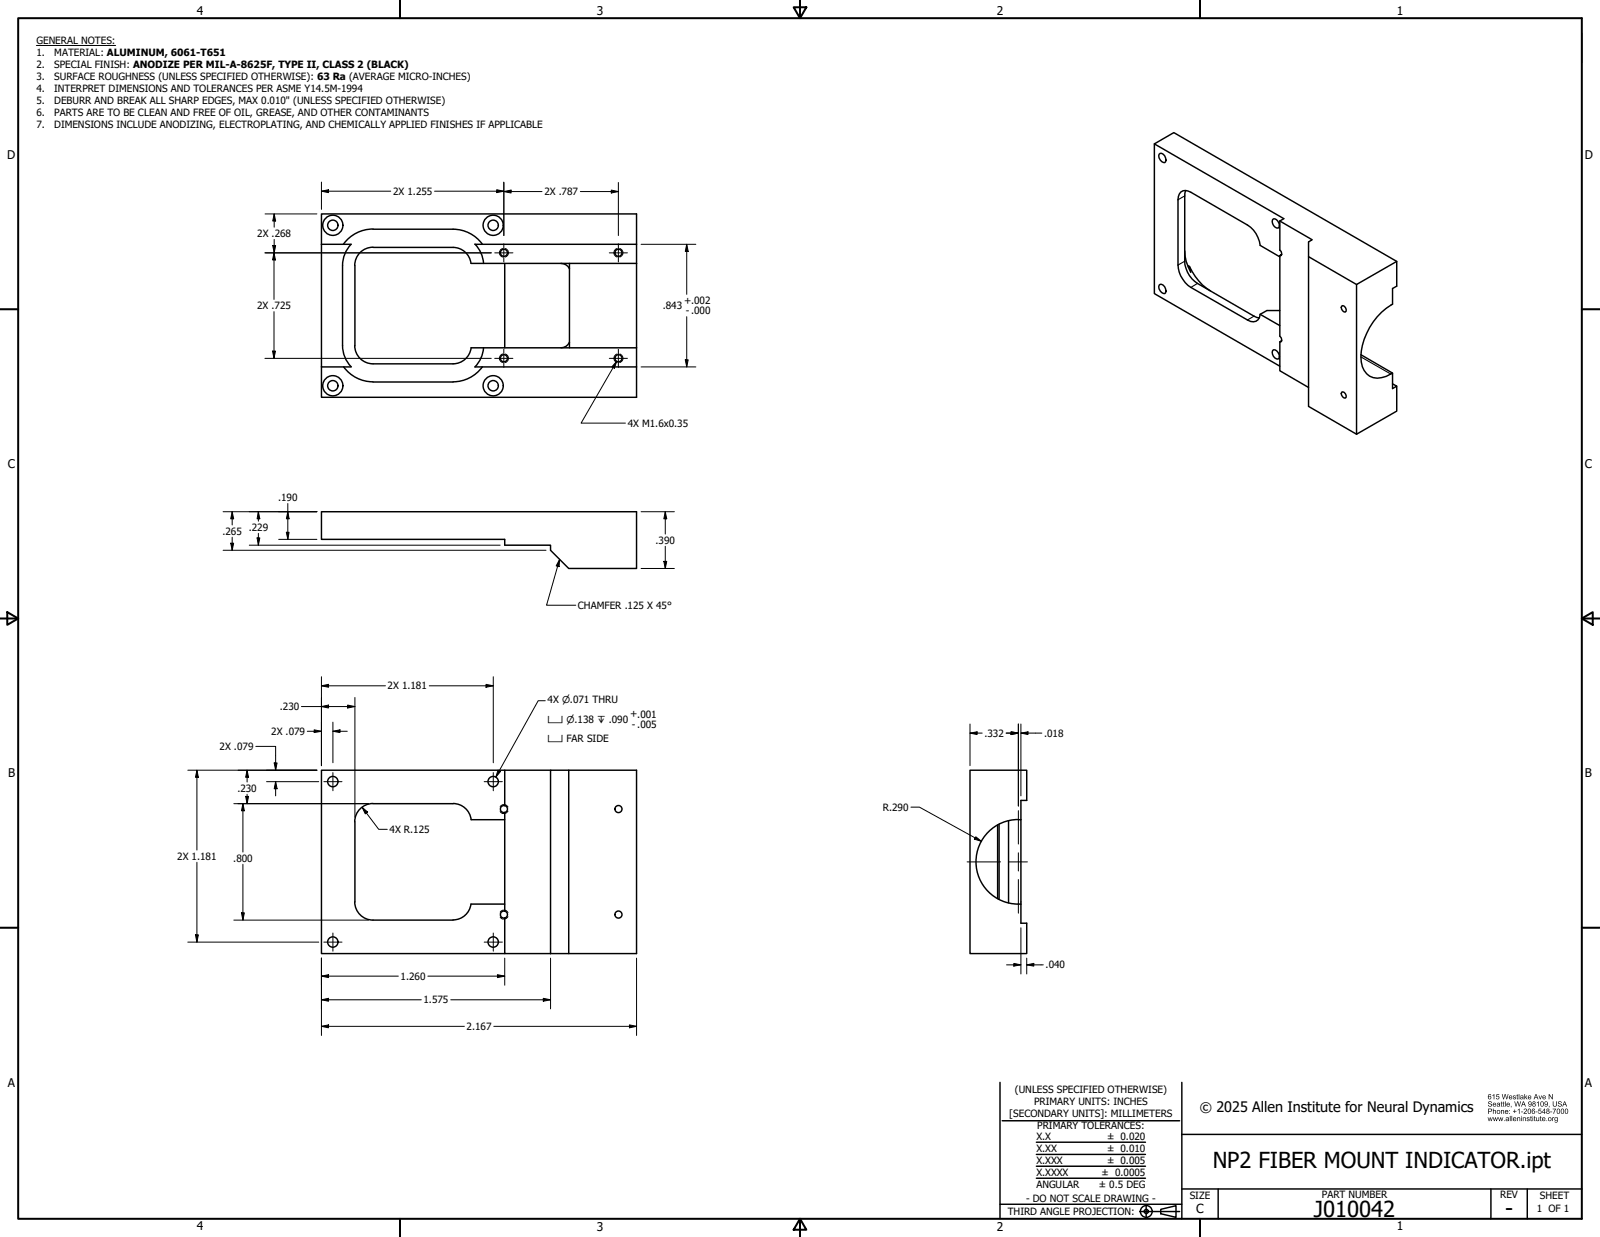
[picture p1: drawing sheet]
<svg xmlns="http://www.w3.org/2000/svg" width="559mm" height="432mm" viewBox="0 0 559 432" stroke-linecap="round" stroke-linejoin="round" font-family="sans-serif">
<!-- layer: Hidden Narrow (ANSI) -->
<path d="M175.5 86.7a1.55 1.55 0 0 0-1.1 1.5 1.55 1.55 0 0 0 1.1 1.5M176.5 86.7a1.55 1.55 0 0 1 1.1 1.5 1.55 1.55 0 0 1-1.1 1.5M215.5 86.7a1.55 1.55 0 0 0-1.1 1.5 1.55 1.55 0 0 0 1.1 1.5M216.5 86.7a1.55 1.55 0 0 1 1.1 1.5 1.55 1.55 0 0 1-1.1 1.5M175.5 123.6a1.55 1.55 0 0 0-1.1 1.5 1.55 1.55 0 0 0 1.1 1.5M176.5 123.6a1.55 1.55 0 0 1 1.1 1.5 1.55 1.55 0 0 1-1.1 1.5M215.5 123.6a1.55 1.55 0 0 0-1.1 1.5 1.55 1.55 0 0 0 1.1 1.5M216.5 123.6a1.55 1.55 0 0 1 1.1 1.5 1.55 1.55 0 0 1-1.1 1.5M174.7 281.6a1.56 1.56 0 0 1 2.7 .1M177.4 283.1a1.58 1.58 0 0 1-2.7 .2M174.7 318.4a1.56 1.56 0 0 1 2.7 .1M177.4 320a1.58 1.58 0 0 1-2.7 .1" fill="none" stroke="#000" stroke-width=".35"/>
<!-- layer: Visible (ANSI) -->
<g fill="none" stroke="#000" stroke-width=".51">
<path d="M403.2 50.2l6.8-3.9 77.8 44.9M404.8 53.8l.4-.3a2.07 2.07 0 0 1 1.6 3.3 2.37 2.37 0 0 1-2-3zM414.1 66.5l-.3 1.9v22.8a9.7 9.7 0 0 0 4.4 7.7l19.8 11.5 1.8 .6M444.4 76.7l.4-.3a2.29 2.29 0 0 1 1.9 2.9l-.4 .3a2.28 2.28 0 0 1-1.9-2.9zM447 77.2l1.4-.9-45.2-26.1v52.3l43.8 25.3M447 77.2v10.1a1.42 1.42 0 0 1 .4 1.9h-.4l.6-.4M447 77.2l11.3 6.5-1.3 .8v57.4l16.8 9.7M112.3 85.3h10.3M112.3 85.3v-10.6h110v64h-110v-10.6M112.3 85.3v42.8M119.6 92.7v27.9M120 85.2a12.7 12.7 0 0 1 10.3-5.3l27.9 .1a12.7 12.7 0 0 1 10.3 5.3"/>
<path d="M122.7 85.3a10.6 10.6 0 0 0-3.1 7.4M124 92.7v27.9M130.3 86.3a6.4 6.4 0 0 0-6.4 6.4M130.3 86.4h27.9a6.3 6.3 0 0 1 6.3 5.5h57.8M165.9 85.3h56.4M165.9 85.2a10.7 10.7 0 0 1 3 6.7M176.3 91.9v29.5M195.9 91.9a3.3 3.3 0 0 1 3 1.9M198.9 91.9v29.5M404.8 99.6l.4-.3a2.07 2.07 0 0 1 1.6 3.2 2.37 2.37 0 0 1-2-2.9zM413.8 87.6a14.8 14.8 0 0 0 2.1 7.4l-.5-2M414.8 92.6l.6 .4"/>
<path d="M415.4 93a19.8 19.8 0 0 0 7.3 8.5M447 89.7l-6.9-4a9.7 9.7 0 0 0-4.4-7.2l-19.8-11.4a2.75 2.75 0 0 0-3.2-.3 2.75 2.75 0 0 0-1.3 2.9v22.8a9.7 9.7 0 0 0 4.5 7.8l19.8 11.4a2.64 2.64 0 0 0 2.9 .5 2.64 2.64 0 0 0 1.5-2.5M447 89.2v28.1a1.49 1.49 0 0 1 .4 2h-.4l.6-.4M457 89.6l16.8 9.7M198.9 119.5a3.2 3.2 0 0 1-3 1.9M440.1 109.7l6.9 4M447 119.3v10.1l10 5.9M447 108.4h-4.5l-2.4 1.3M468.6 106.9l.3-.2a1.5 1.5 0 0 1 1 2.2 1.48 1.48 0 0 1-1.3-2zM112.3 128.1h10.3M119.6 120.6a10.6 10.6 0 0 0 3 7.4M120 128a12.7 12.7 0 0 0 10.3 5.3h27.9a13 13 0 0 0 10.3-5.3"/>
<path d="M123.9 120.6a6.4 6.4 0 0 0 6.4 6.4h27.9a6.4 6.4 0 0 0 6.3-5.6M164.5 121.4h57.8M168.9 121.4a10.7 10.7 0 0 1-3 6.7h56.4M444.4 122.4l.4-.3a2.29 2.29 0 0 1 1.9 2.9l-.4 .3a2.28 2.28 0 0 1-1.9-2.9zM468.6 136.9a1.32 1.32 0 0 1 1.3 .6 1.32 1.32 0 0 1 0 1.4 1.48 1.48 0 0 1-1.3-2zM475.3 123.8l11 6.4v5.4l1.5-.8-1.5-.8M486.3 130.2a8.2 8.2 0 0 1-8 1.1 8.3 8.3 0 0 1-2.9-8.7 23 23 0 0 1 10.9-16.4v-5.5l1.5-.8v-8.7l-14 8.1v52.3l14-8.1v-8.7M112.3 178.6h110v19.8h-23.7l-6.3-6.3v-1.8h-16v-2h-64zM176.3 268.9h16M192.3 268.9h6.3v64h-6.3zM198.6 268.9h23.7v64h-23.7M338.8 268.9h19.8v10.5h-2v42.9h2v10.6h-19.8z"/>
<path d="M124 286.9v27.9M130.3 280.5a6.4 6.4 0 0 0-6.4 6.4M130.3 280.5h27.9M158.2 280.5a6.4 6.4 0 0 1 6.3 5.6M164.5 286.1h11.8M176.3 281.2a1.24 1.24 0 0 1 .9 1.2 1.24 1.24 0 0 1-.9 1.2M176.3 281.2a1.24 1.24 0 0 0-1.5 1.2 1.24 1.24 0 0 0 1.5 1.2M176.3 281.2v-12.3h-64v64h64M176.3 283.6v34.5M348.4 288v25.7M348.9 287.7v26.2M352.2 286.5v28.7"/>
<path d="M355.6 286.1a14.8 14.8 0 0 0-14.7 15.2 14.8 14.8 0 0 0 15.7 14.3M355.7 286.1h.9M123.9 314.8a6.4 6.4 0 0 0 6.4 6.4h27.9M164.5 315.6a6.3 6.3 0 0 1-6.3 5.5M164.5 315.6h11.8M176.3 318a1.24 1.24 0 0 1 .9 1.2 1.24 1.24 0 0 1-.9 1.3M176.3 318a1.24 1.24 0 0 0-1.5 1.2 1.24 1.24 0 0 0 1.5 1.3M176.3 320.4v12.5h16"/>
<circle cx="116.2" cy="78.6" r="3.5"/>
<circle cx="116.2" cy="78.6" r="1.81"/>
<circle cx="172.2" cy="78.6" r="3.5"/>
<circle cx="172.2" cy="78.6" r="1.81"/>
<circle cx="176" cy="88.2" r="1.24"/>
<circle cx="216" cy="88.2" r="1.24"/>
<circle cx="116.2" cy="134.7" r="3.5"/>
<circle cx="116.2" cy="134.7" r="1.81"/>
<circle cx="172.2" cy="134.7" r="3.5"/>
<circle cx="172.2" cy="134.7" r="1.81"/>
<circle cx="176" cy="125.1" r="1.24"/>
<circle cx="216" cy="125.1" r="1.24"/>
<circle cx="116.2" cy="272.8" r="1.81"/>
<circle cx="172.2" cy="272.8" r="1.81"/>
<circle cx="216" cy="282.4" r="1.24"/>
<circle cx="216" cy="319.2" r="1.24"/>
<circle cx="116.2" cy="328.8" r="1.81"/>
<circle cx="172.2" cy="328.8" r="1.81"/>
</g>
<!-- layer: Visible Narrow (ANSI) -->
<path d="M413.8 68.4l-2.4 1.3M413.8 91.2l-2.4 1.3M418.2 98.9l-2.3 1.4M438 110.4l-2.3 1.3M475.3 124.6l10.4 6" fill="none" stroke="#000" stroke-width=".38"/>
<!-- layer: Border (ANSI) -->
<g fill="none" stroke="#000" stroke-width=".7">
<path d="M139.7 0v6.3M279.4 0v6.3M419.1 0v6.3M6.4 6.3h546v419.1h-546zM277.2 2.5h4.4l-2.2 3.8zM0 107.9h6.3M552.4 107.9h6.4M0 215.9h6.3M2.5 213.7l3.8 2.2-3.8 2.2zM552.4 215.9h6.4M552.5 215.9l3.8-2.2v4.4zM0 323.8h6.3"/>
<path d="M552.4 323.8h6.4M139.7 425.4v6.4M279.4 425.4v6.4M279.4 425.4l2.2 3.9h-4.4zM419.1 425.4v6.4"/>
</g>
<!-- layer: Title (ANSI) -->
<g fill="none" stroke="#000" stroke-width=".51">
<path d="M349.2 377.8v47.6M412.7 377.8v47.6M350 391.2h62M361.9 398.7h38.1M412.7 396h139.7M361.9 403h38.1M361.9 411.3h38.1M361.9 407.1h38.1M412.7 415h139.7M425.4 415v10.4M520.7 415v10.4M533.4 415v10.4"/>
<path d="M349.2 420.4h63.5M398 422.9h14M400.3 420.6v4.6M405.4 422.1l5.3-1.2v4l-5.3-1.2z"/>
<circle cx="400.3" cy="422.9" r="2.06"/>
<circle cx="400.3" cy="422.9" r=".73"/>
</g>
<!-- layer: Symbol (ANSI) -->
<path d="M12.7 15.9h27.7M552.4 11.5v10.3M215.4 126.1l-.8 2.4-.9-.4zM215.4 126.1l-12.5 21.6h15.5M195.5 195.3l-4.6 16h10.2M195.5 195.3l-.2 2.5-1.1-.3zM190.4 244.6h-2.4l-14.8 26.7M173.9 268.9l.9 .4-1.6 2z" fill="none" stroke="#000" stroke-width=".35"/>
<!-- layer: Dimension (ANSI) -->
<g fill="none" stroke="#000" stroke-width=".35">
<path d="M92.6 74.7h18.1M95.8 74.7v4.6M95.8 74.7l.5 2.5h-1zM112.3 63.6v9.5M112.3 66.7l2.4-.5v1zM112.3 66.7h24.2M151.8 66.7h24.2M173.5 66.2l2.5 .5-2.5 .5zM176 63.6v18.6M176 66.9l2.5-.5v1zM176 66.9h13.3M202.7 66.9h13.3"/>
<path d="M213.5 66.4l2.5 .5-2.5 .5zM216 63.7v18.5M92.5 88.3h79.1M95.2 85.7h1.1l-.5 2.6zM95.7 88.3v16.2M95.7 88.3l.5 2.4h-1zM95.8 83.6v4.7M223.9 85.3h19.1M239.8 85.3v17.4M239.8 85.3l.5 2.5h-1zM95.7 108.8v16.3M239.8 110.6v17.5"/>
<path d="M92.5 125.1h79.1M95.2 122.6h1l-.5 2.5zM223.9 128.1h19.1M239.3 125.6h1l-.5 2.5zM77.9 178.6h32.8M81.1 178.6v4.7M81.1 178.6l.5 2.5h-1zM90.2 178.6v3.3M90.2 178.6l.5 2.5h-.9zM100.5 175.8v12.5M100.5 178.6l.5 2.5h-1zM223.9 178.6h11.6"/>
<path d="M232.3 178.6v7.8M232.3 178.6l.6 2.5h-1.1zM77.9 192.1h112.8M80.6 189.6h1l-.5 2.5zM81.1 187.5v4.6M87.1 190.3h87.6M89.8 187.8h.9l-.5 2.5zM90.2 186.2v4.1M97.3 188.3h13.4M100 185.8h1l-.5 2.5zM223.9 198.4h11.6M231.8 196h1.1l-.6 2.4z"/>
<path d="M232.3 190.7v7.7M112.3 236.2v31.1M112.3 239.4l2.4-.5v1zM112.3 239.4h22.3M149.9 239.4h22.4M169.7 238.9l2.6 .5-2.6 .5zM172.3 236.2v30.1M105.3 246.6h18.7M107.3 255.3h5M109.7 254.8l2.6 .5-2.6 .4zM112.3 246.6l2.4-.5v1zM116.3 252.1v14.2"/>
<path d="M116.3 255.3l2.4-.5v.9zM116.3 255.3h5M121.4 246.1l2.6 .5-2.6 .5zM124 243.5v41.8M338.8 252.7v14.6M338.8 255.9l2.4-.4v.9zM338.8 255.9h4.2M351.4 255.9h4.3M353.1 255.5l2.6 .4-2.6 .5zM355.7 252.7v28.7M356.6 255.9l2.4-.4v.9zM356.6 255.9h7.3"/>
<path d="M356.6 252.7v25.1M65.6 268.9h45.1M68.8 268.9v27.8M68.8 268.9l.5 2.4h-1zM85.8 278h1l-.5 2.5zM86.3 268.9v4.1M86.3 277.2v3.3M86.3 268.9l.5 2.4h-1zM89.3 260.5h7v8.4M93.1 272.9h18.2M95.8 266.3h1l-.5 2.6zM96.3 272.9v4.9"/>
<path d="M96.3 272.9l.5 2.4h-1zM81.7 280.5h47M84.8 280.5v16.9M84.8 280.5l.5 2.5h-1zM126.5 281.8l1.9 1.7-.8 .6zM126.5 281.8l5.8 7.7h3M318.1 281.7h3l21.7 12M340.8 292.1l2 1.6-2.5-.8zM68.8 301v27.9M84.3 318.6h1l-.5 2.6zM84.8 301.7v19.5M65.6 328.9h45.7"/>
<path d="M68.3 326.3h1l-.5 2.6zM81.7 321.2h47M112.3 334.5v26.9M176.3 334.5v9.4M192.3 334.5v17.7M222.3 334.5v26.9M351.5 336.8h5.1M354.1 336.3l2.5 .5-2.5 .4zM356.6 323.8v16.2M358.6 336.8l2.5-.5v.9zM358.6 336.8h5.8M358.6 334.5v5.5"/>
<path d="M112.3 358.3l2.4-.5v1zM112.3 340.7l2.4-.5v1zM112.3 349l2.4-.5v1zM112.3 358.3h49.9M112.3 340.7h26.8M112.3 349h34.8M149.4 340.7h26.9M157.4 349h34.9M172.5 358.3h49.8M173.7 340.2l2.6 .5-2.6 .5zM189.7 348.5l2.6 .5-2.6 .5zM219.8 357.8l2.5 .5-2.5 .5z"/>
</g>
<g fill="#000">
<path d="M95.8 74.7l.5 2.5h-1z" fill-rule="evenodd"/>
<path d="M112.3 66.7l2.4-.5v1z" fill-rule="evenodd"/>
<path d="M173.5 66.2l2.5 .5-2.5 .5z" fill-rule="evenodd"/>
<path d="M176 66.9l2.5-.5v1z" fill-rule="evenodd"/>
<path d="M213.5 66.4l2.5 .5-2.5 .5z" fill-rule="evenodd"/>
<path d="M95.2 85.7h1.1l-.5 2.6z" fill-rule="evenodd"/>
<path d="M95.7 88.3l.5 2.4h-1z" fill-rule="evenodd"/>
<path d="M239.8 85.3l.5 2.5h-1z" fill-rule="evenodd"/>
<path d="M95.2 122.6h1l-.5 2.5z" fill-rule="evenodd"/>
<path d="M239.3 125.6h1l-.5 2.5z" fill-rule="evenodd"/>
<path d="M80.6 189.6h1l-.5 2.5z" fill-rule="evenodd"/>
<path d="M81.1 178.6l.5 2.5h-1z" fill-rule="evenodd"/>
<path d="M89.8 187.8h.9l-.5 2.5z" fill-rule="evenodd"/>
<path d="M90.2 178.6l.5 2.5h-.9z" fill-rule="evenodd"/>
<path d="M100 185.8h1l-.5 2.5z" fill-rule="evenodd"/>
<path d="M100.5 178.6l.5 2.5h-1z" fill-rule="evenodd"/>
<path d="M231.8 196h1.1l-.6 2.4z" fill-rule="evenodd"/>
<path d="M232.3 178.6l.6 2.5h-1.1z" fill-rule="evenodd"/>
<path d="M112.3 239.4l2.4-.5v1z" fill-rule="evenodd"/>
<path d="M169.7 238.9l2.6 .5-2.6 .5z" fill-rule="evenodd"/>
<path d="M109.7 254.8l2.6 .5-2.6 .4z" fill-rule="evenodd"/>
<path d="M112.3 246.6l2.4-.5v1z" fill-rule="evenodd"/>
<path d="M116.3 255.3l2.4-.5v.9z" fill-rule="evenodd"/>
<path d="M121.4 246.1l2.6 .5-2.6 .5z" fill-rule="evenodd"/>
<path d="M338.8 255.9l2.4-.4v.9z" fill-rule="evenodd"/>
<path d="M353.1 255.5l2.6 .4-2.6 .5z" fill-rule="evenodd"/>
<path d="M353.1 255.5l2.6 .4-2.6 .5z" fill-rule="evenodd"/>
<path d="M356.6 255.9l2.4-.4v.9z" fill-rule="evenodd"/>
<path d="M68.8 268.9l.5 2.4h-1z" fill-rule="evenodd"/>
<path d="M85.8 278h1l-.5 2.5z" fill-rule="evenodd"/>
<path d="M86.3 268.9l.5 2.4h-1z" fill-rule="evenodd"/>
<path d="M95.8 266.3h1l-.5 2.6z" fill-rule="evenodd"/>
<path d="M96.3 272.9l.5 2.4h-1z" fill-rule="evenodd"/>
<path d="M84.8 280.5l.5 2.5h-1z" fill-rule="evenodd"/>
<path d="M126.5 281.8l1.9 1.7-.8 .6z" fill-rule="evenodd"/>
<path d="M340.8 292.1l2 1.6-2.5-.8z" fill-rule="evenodd"/>
<path d="M84.3 318.6h1l-.5 2.6z" fill-rule="evenodd"/>
<path d="M68.3 326.3h1l-.5 2.6z" fill-rule="evenodd"/>
<path d="M354.1 336.3l2.5 .5-2.5 .4z" fill-rule="evenodd"/>
<path d="M358.6 336.8l2.5-.5v.9z" fill-rule="evenodd"/>
<path d="M112.3 358.3l2.4-.5v1z" fill-rule="evenodd"/>
<path d="M112.3 340.7l2.4-.5v1z" fill-rule="evenodd"/>
<path d="M112.3 349l2.4-.5v1z" fill-rule="evenodd"/>
<path d="M173.7 340.2l2.6 .5-2.6 .5z" fill-rule="evenodd"/>
<path d="M189.7 348.5l2.6 .5-2.6 .5z" fill-rule="evenodd"/>
<path d="M219.8 357.8l2.5 .5-2.5 .5z" fill-rule="evenodd"/>
</g>
<!-- layer: Center Mark (ANSI) -->
<g fill="none" stroke="#000" stroke-width=".35">
<path d="M172.8 88.3h6.3M176 85.1v6.3M212.8 88.3h6.3M216 85.1v6.3M172.8 125.1h6.3M176 121.9v6.4M212.8 125.1h6.3M216 121.9v6.4M113.1 272.9h6.3M116.3 269.7v6.3M169.1 272.9h6.4M172.3 269.7v6.3"/>
<path d="M355.7 283v11.6M355.7 297.7v6.3M337.8 300.9h11.6M352.5 300.9h6.3M355.7 307v11.8M113.1 328.9h6.3M116.3 325.7v6.3M169.1 328.9h6.4M172.3 325.7v6.3"/>
</g>
<!-- layer: Symbol (ANSI) -->
<g fill="#000">
<path d="M215.4 126.1l-.8 2.4-.9-.4z" fill-rule="evenodd"/>
<path d="M195.5 195.3l-.2 2.5-1.1-.3z" fill-rule="evenodd"/>
<path d="M173.9 268.9l.9 .4-1.6 2z" fill-rule="evenodd"/>
</g>
<g fill="#000">
<path d="M540.9 381.9h.2l1 1.4v-1.4h.2v1.8h-.2l-1-1.4v1.4h-.2zM539 382.7l-.1 .3h.8l-.3-.4zM538.8 382.6a.62 .62 0 0 1 .8-.1 .62 .62 0 0 1 .3 .6h-1a.38 .38 0 0 0 .3 .5 .38 .38 0 0 0 .4-.3h.3a.67 .67 0 0 1-1 .3 .67 .67 0 0 1-.1-1zM537.3 382.4h.3l.3 1.1 .4-1.1h.3l-.5 1.3h-.3zM536.4 382.1l-.3 .9h.7zM536.3 381.9h.3l.7 1.8h-.3l-.2-.5h-.7l-.2 .5h-.3zM534 382.7l-.2 .3h.8l-.2-.4zM533.8 382.6a.62 .62 0 0 1 .7-.1 .62 .62 0 0 1 .3 .6h-1a.38 .38 0 0 0 .3 .5 .38 .38 0 0 0 .5-.3h.2a.67 .67 0 0 1-1 .3 .67 .67 0 0 1 0-1zM532.4 381.9h.2v1.1l.8-.6-.5 .5 .6 .8h-.3l-.4-.6-.2 .6h-.2zM531.2 383.2v.3l.3 .1 .3-.5zM531 382.6l1-.1 .1 1.2-.3-.1a.49 .49 0 0 1-.6 .2 .49 .49 0 0 1-.2-.7 .49 .49 0 0 1 .7-.2l.1-.3-.8 .2zM530.4 381.9h.2v1.8h-.2zM529.8 382.1l.2-.1v.4h.2l-.2 .2v.8l.2 .3-.4-.1-.2-1zM528.5 382.5l.5-.1 .4 .2h-.6l-.1 .3a.54 .54 0 0 1 .7 .4 .54 .54 0 0 1-.5 .6 .54 .54 0 0 1-.5-.6l.5 .3 .3-.2-.8-.4zM527.3 382.7l-.1 .3h.7l-.2-.4zM527.1 382.6a.61 .61 0 0 1 .8-.1 .61 .61 0 0 1 .3 .6h-1a.39 .39 0 0 0 .3 .5 .39 .39 0 0 0 .4-.3h.3a.67 .67 0 0 1-1 .3 .67 .67 0 0 1-.1-1zM524.5 381.9h.3l.3 1.6 .4-1.6h.3l.4 1.6 .4-1.6h.2l-.5 1.8h-.2l-.4-1.6-.5 1.6h-.2zM522.7 381.9h.9v.3h-.7l-.1 .4a.6 .6 0 0 1 .8 .3 .6 .6 0 0 1-.4 .8 .6 .6 0 0 1-.7-.4l.2-.1a.38 .38 0 0 0 .6 .2 .38 .38 0 0 0 0-.6 .38 .38 0 0 0-.6 .1h-.2zM521.2 382.4l.7-.5v1.8h-.2v-1.4l-.5 .3zM519.9 383.2a.4 .4 0 0 0 .8 0 .4 .4 0 0 0-.8 0zM519.8 382.1l.7-.2 .3 .5h-.2a.36 .36 0 0 0-.5-.3 .36 .36 0 0 0-.2 .5v.2a.58 .58 0 0 1 .9 .2 .58 .58 0 0 1-.5 .8 .58 .58 0 0 1-.6-.6z" fill-rule="evenodd"/>
<path d="M543.1 390.7a.45 .45 0 0 0 .9 0 .45 .45 0 0 0-.9 0zM543 390.2l1-.2v1.2a.57 .57 0 0 1-.4 .7 .57 .57 0 0 1-.7-.4l.3 .1a.39 .39 0 0 0 .5 0 .39 .39 0 0 0 .1-.4 .63 .63 0 0 1-.9-.1 .63 .63 0 0 1 .1-.9zM542.1 390l.2 .2 .5-.1-.4 .3-.1 .9h-.2zM540.9 390.7a.46 .46 0 0 0 .9 0 .46 .46 0 0 0-.9 0zM540.6 390.7a.7 .7 0 0 1 1.4 0 .7 .7 0 0 1-1.4 0zM540.1 391.1h.2v.2h-.2zM538.9 390.3l-.1 .3h.7l-.2-.4zM538.7 390.2a.61 .61 0 0 1 .7-.1 .61 .61 0 0 1 .3 .6h-.9a.38 .38 0 0 0 .2 .5 .38 .38 0 0 0 .5-.3h.2a.67 .67 0 0 1-1 .3 .67 .67 0 0 1 0-1zM537.9 389.7l.3-.1v.4h.2l-.2 .2v.9l.2 .2-.4-.1-.2-1zM536.5 390h.2v1l.3 .2 .3-.2v-1h.3v1.3l-1-.1zM535.8 389.7l.2-.1v.4h.3l-.3 .2v.8l.3 .3-.4-.1zM535.2 390h.2v1.3h-.2zM535.2 389.5l.2 .3zM534.6 389.7l.2-.1v.4h.2l-.2 .2v.9l.2 .2-.4-.1zM533.3 390.1l.7-.1 .2 .4-.6-.2-.1 .3a.54 .54 0 0 1 .7 .4 .54 .54 0 0 1-.5 .6 .54 .54 0 0 1-.5-.6l.5 .3 .3-.2-.7-.4zM531.8 390l1 .1 .1 1.2h-.2v-.9l-.3-.2-.3 .2v.9h-.3zM531.3 390h.2v1.3h-.2zM531.3 389.5l.2 .3zM529.9 390l1 .1v1.2h-.2v-.9l-.3-.2-.3 .2v.9h-.2zM528.7 390.3l-.1 .3h.8l-.2-.4zM528.6 390.2a.61 .61 0 0 1 .7-.1 .61 .61 0 0 1 .3 .6h-1a.38 .38 0 0 0 .3 .5 .38 .38 0 0 0 .5-.3h.2a.67 .67 0 0 1-1 .3 .67 .67 0 0 1 0-1zM527.9 389.5h.2v1.8h-.2zM527.3 389.5h.3v1.8h-.3zM526.1 390.8v.3l.4 .1 .3-.5zM526 390.2l.9-.1 .2 1.2-.3-.1a.5 .5 0 0 1-.7 .2 .5 .5 0 0 1-.2-.7 .5 .5 0 0 1 .7-.2l.1-.2-.8 .1zM525.3 391.1h.2v.2h-.2zM523.2 390h.2l.3 1.1 .3-1.1h.2l.3 1 .3-1h.2l-.4 1.3h-.2l-.3-1-.2 1h-.3zM521.4 390h.2l.3 1.1 .3-1.1h.2l.3 1 .3-1h.2l-.4 1.3h-.3l-.2-1-.3 1h-.2zM519.6 390h.2l.3 1.1 .3-1.1h.2l.2 1 .3-1h.3l-.5 1.3h-.2l-.2-1-.3 1h-.2z" fill-rule="evenodd"/>
<path d="M546.4 384.6l-.3 .9h.7zM546.3 384.5h.3l.7 1.8h-.3l-.2-.6h-.7l-.2 .6h-.3zM544.3 384.6a.71 .71 0 0 1 1.1 .4h-.2a.4 .4 0 0 0-.4-.4 .4 .4 0 0 0-.4 .5h.1a.69 .69 0 0 1 .9 .5 .69 .69 0 0 1-.5 .9 .69 .69 0 0 1-.8-.6l.2-.2a.44 .44 0 0 0 .5 .5 .44 .44 0 0 0 .2-.7h-.1a.58 .58 0 0 1-.7-.2 .58 .58 0 0 1 .1-.7zM542.3 384.5h.2v1a.49 .49 0 0 0 .5 .6 .49 .49 0 0 0 .5-.6v-1h.2v1a.72 .72 0 0 1-.7 .8 .72 .72 0 0 1-.7-.8zM540.9 386h.3l-.2 .6zM539.6 385a.39 .39 0 0 0 .7 0 .39 .39 0 0 0-.7 0zM539.6 384.6a.87 .87 0 0 1 1.1 .6 .87 .87 0 0 1-.8 1.1l-.5-.4 .7 .2 .3-.7a.58 .58 0 0 1-.9 .1 .58 .58 0 0 1 .1-.9zM538.3 384.8a.85 .85 0 0 0 .4 1.3l.2-.3a.64 .64 0 0 0 .1-.7 .64 .64 0 0 0-.7-.3zM538.2 384.5a.84 .84 0 0 1 1 .9 .84 .84 0 0 1-.9 .8l-.3-.8zM536.7 384.9l.7-.5v1.9h-.2v-1.5l-.5 .3zM535.5 384.9a.29 .29 0 0 0 .5 0 .29 .29 0 0 0-.5 0zM535.4 385.7a.37 .37 0 0 0 .7 0 .37 .37 0 0 0-.7 0zM535.4 384.6a.49 .49 0 0 1 .7-.1 .49 .49 0 0 1-.1 .8 .54 .54 0 0 1 .2 .8 .54 .54 0 0 1-.9 0 .54 .54 0 0 1 .2-.8l-.3-.3zM533.9 385a.4 .4 0 0 0 .8 0 .4 .4 0 0 0-.8 0zM533.9 384.6a.87 .87 0 0 1 1.1 .6 .87 .87 0 0 1-.7 1.1l-.5-.4 .7 .2 .2-.7a.58 .58 0 0 1-.8 .1 .58 .58 0 0 1 0-.9zM532.1 384.6l-.3 .9h.6zM531.9 384.5h.3l.7 1.8h-.2l-.2-.6h-.8l-.2 .6h-.3zM528.9 384.5h.2l.4 1.5 .4-1.5h.3l.4 1.5 .4-1.5h.2l-.5 1.8h-.2l-.5-1.6-.4 1.6h-.2zM527.7 386h.2l-.2 .6zM526.5 385.2l-.1 .3h.7l-.2-.4zM526.3 385.1a.61 .61 0 0 1 .7-.1 .61 .61 0 0 1 .3 .7h-.9a.38 .38 0 0 0 .2 .4 .38 .38 0 0 0 .5-.2h.2a.66 .66 0 0 1-1 .3 .66 .66 0 0 1 0-1.1zM525.6 384.5h.3v1.8h-.3zM525 384.6l.2-.1v.5h.2l-.2 .1v.9l.2 .3-.4-.1-.2-1.1zM524.3 384.6l.2-.1v.5h.2l-.2 .1v.8l.2 .4-.4-.1zM523 385.8v.3h.4l.3-.5zM523 385l.8 .1 .2 1.2-.3-.2a.49 .49 0 0 1-.7 .2 .49 .49 0 0 1-.2-.6 .49 .49 0 0 1 .7-.2v-.4l-.7 .2zM521.7 385.2l-.1 .3h.7l-.2-.4zM521.5 385.1a.61 .61 0 0 1 .7-.1 .61 .61 0 0 1 .3 .7h-.9a.38 .38 0 0 0 .2 .4 .38 .38 0 0 0 .5-.2h.2a.66 .66 0 0 1-1 .3 .66 .66 0 0 1 0-1.1zM519.9 384.6a.72 .72 0 0 1 1.2 .4h-.3a.4 .4 0 0 0-.4-.4 .4 .4 0 0 0-.4 .5h.2a.69 .69 0 0 1 .8 .4 .69 .69 0 0 1-.4 .9 .69 .69 0 0 1-.8-.4l-.1-.3h.2a.44 .44 0 0 0 .5 .5 .44 .44 0 0 0 .3-.7h-.2a.58 .58 0 0 1-.6-.2 .58 .58 0 0 1 0-.7z" fill-rule="evenodd"/>
<path d="M546.8 387.3a.86 .86 0 0 0 .4 1.3l.2-.1a.86 .86 0 0 0-.4-1.3zM546.8 387.1a.84 .84 0 0 1 .9 .8 .84 .84 0 0 1-.9 .9l-.3-.9zM545.4 387.3a.86 .86 0 0 0 .4 1.3l.1-.1a.86 .86 0 0 0-.4-1.3zM545.4 387.1a.84 .84 0 0 1 .9 .8 .84 .84 0 0 1-.9 .9l-.3-.9zM544 387.3a.86 .86 0 0 0 .4 1.3l.1-.1a.84 .84 0 0 0-.4-1.3zM543.9 387.1a.84 .84 0 0 1 1 .8 .84 .84 0 0 1-.9 .9l-.3-.9zM542.3 387h1.2l-.7 1.8h-.3l.1-.5 .6-1.1h-.9zM541.4 388h.7v.3h-.7zM540.3 387.4a.3 .3 0 0 0 .6 0 .3 .3 0 0 0-.6 0zM540.2 388.3a.4 .4 0 0 0 .8 0 .4 .4 0 0 0-.8 0zM540.2 387.1a.49 .49 0 0 1 .8 0 .49 .49 0 0 1-.1 .7 .55 .55 0 0 1 .1 .8 .55 .55 0 0 1-.8 0 .55 .55 0 0 1 .2-.8l-.3-.2zM539.3 387.3l-.5 .9h.5zM539.4 387h.1v1.2h.3l-.3 .6h-.2v-.4h-.8zM537.4 387h.9v.2h-.7l-.1 .5a.6 .6 0 0 1 .8 .3 .6 .6 0 0 1-.4 .8 .6 .6 0 0 1-.7-.5h.2a.39 .39 0 0 0 .6 .2 .39 .39 0 0 0 0-.6 .39 .39 0 0 0-.6 .1l-.2-.1zM536.3 388h.7v.3h-.7zM535.2 388.3a.4 .4 0 0 0 .8 0 .4 .4 0 0 0-.8 0zM535.1 387.2l.7-.2 .3 .4h-.2a.36 .36 0 0 0-.5-.2 .36 .36 0 0 0-.2 .4v.3a.58 .58 0 0 1 .9 .2 .58 .58 0 0 1-.5 .8 .58 .58 0 0 1-.6-.7zM533.9 387.3a.86 .86 0 0 0 .4 1.3l.1-.1a.85 .85 0 0 0-.4-1.3zM533.8 387.1a.84 .84 0 0 1 .9 .8 .84 .84 0 0 1-.9 .9l-.3-.9zM532.3 387.1a.63 .63 0 0 1 1 .3 .63 .63 0 0 1-.5 .8l-.4 .4h.9v.2h-1.2l.5-.7a.48 .48 0 0 0 .5-.4 .48 .48 0 0 0-.5-.5l-.5 .3zM531.3 388h.6v.3h-.6zM530 387.4l.7-.4v1.8h-.2v-1.4l-.5 .3zM528.9 387.3h.2v.5h.5v.2h-.5v.5h-.2v-.5h-.5v-.2h.5zM527.1 388.6h.3v.2h-.3zM527.1 387.5h.3v.2h-.3zM525.9 387.7l-.1 .3h.7l-.2-.3zM525.7 387.6a.61 .61 0 0 1 .8-.1 .61 .61 0 0 1 .3 .7h-1a.39 .39 0 0 0 .3 .4 .39 .39 0 0 0 .4-.2h.3a.66 .66 0 0 1-1.1 .3 .66 .66 0 0 1 0-1.1zM524.2 387.5l1 .1 .1 1.2h-.2l-.1-1-.2-.1-.3 .2-.1 .9h-.2zM523 388.2a.46 .46 0 0 0 .9 0 .46 .46 0 0 0-.9 0zM522.7 388.1a.7 .7 0 0 1 1.4 0 .7 .7 0 0 1-1.4 0zM521.4 387h.2v.6a.47 .47 0 0 1 .6-.1 .47 .47 0 0 1 .3 .5v.8h-.2l-.1-1-.2-.2-.3 .2-.1 1h-.2zM520 387.2v.7l.6-.1a.33 .33 0 0 0 .3-.4 .33 .33 0 0 0-.5-.2zM519.7 387h1a.55 .55 0 0 1 .4 .7 .55 .55 0 0 1-.7 .4h-.4v.7h-.3z" fill-rule="evenodd"/>
</g>
<g font-size="7.7">
<text x="423.5" y="407.6">NP2 FIBER MOUNT INDICATOR.ipt</text>
<text x="458.9" y="424.8">J010042</text>
<text x="525.7" y="424.4">-</text>
</g>
<text font-size="4.6" x="419.1" y="388">© 2025 Allen Institute for Neural Dynamics</text>
<text font-size="4.4" x="417.8" y="423.5">C</text>
<g font-size="4.2">
<text x="68.7" y="5.3">4</text>
<text x="208.4" y="5.3">3</text>
<text x="348.1" y="5.3">2</text>
<text x="487.8" y="5.3">1</text>
<text x="2.5" y="55.5">D</text>
<text x="553.5" y="55.5">D</text>
<text x="2.8" y="163.4">C</text>
<text x="553.5" y="163.4">C</text>
<text x="2.9" y="271.4">B</text>
<text x="553.5" y="271.4">B</text>
<text x="2.8" y="379.3">A</text>
<text x="553.5" y="379.3">A</text>
<text x="68.7" y="429.5">4</text>
<text x="208.4" y="429.6">3</text>
<text x="348.1" y="429.6">2</text>
<text x="487.8" y="429.5">1</text>
</g>
<g font-size="3.5">
<text x="12.7" y="15.3">GENERAL NOTES:</text>
<text x="12.7" y="23.7">2.</text>
<text x="12.7" y="19.5">1.</text>
<text x="18.9" y="23.7">SPECIAL FINISH: ANODIZE PER MIL-A-8625F, TYPE II, CLASS 2 (BLACK)</text>
<text x="18.9" y="19.5">MATERIAL: ALUMINUM, 6061-T651</text>
<text x="12.7" y="27.8">3.</text>
<text x="18.9" y="27.8">SURFACE ROUGHNESS (UNLESS SPECIFIED OTHERWISE): 63 Ra (AVERAGE MICRO-INCHES)</text>
<text x="12.7" y="32">4.</text>
<text x="18.9" y="32">INTERPRET DIMENSIONS AND TOLERANCES PER ASME Y14.5M-1994</text>
<text x="12.7" y="40.4">6.</text>
<text x="12.7" y="36.2">5.</text>
<text x="18.9" y="40.4">PARTS ARE TO BE CLEAN AND FREE OF OIL, GREASE, AND OTHER CONTAMINANTS</text>
<text x="18.9" y="36.2">DEBURR AND BREAK ALL SHARP EDGES, MAX 0.010&quot; (UNLESS SPECIFIED OTHERWISE)</text>
<text x="12.7" y="44.6">7.</text>
<text x="18.9" y="44.6">DIMENSIONS INCLUDE ANODIZING, ELECTROPLATING, AND CHEMICALLY APPLIED FINISHES IF APPLICABLE</text>
<text x="137.3" y="68">2X 1.255</text>
<text x="190.1" y="68.1">2X .787</text>
<text x="89.9" y="82.7">2X .268</text>
<text x="89.8" y="107.9">2X .725</text>
<text x="231.5" y="107.9">.843</text>
<text x="238.9" y="106">+.002</text>
<text x="239.5" y="109.5">- .000</text>
<text x="219.3" y="149">4X M1.6x0.35</text>
<text x="97.1" y="174.9">.190</text>
<text x="86.9" y="185.3">.229</text>
<text x="77.7" y="186.6">.265</text>
<text x="229" y="189.8">.390</text>
<text x="201.9" y="212.5">CHAMFER .125 X 45°</text>
<text x="135.4" y="240.7">2X 1.181</text>
<text x="191.3" y="245.2">4X ⌀.071 THRU</text>
<text x="97.7" y="247.9">.230</text>
<text x="220" y="250.4">+.001</text>
<text x="94.7" y="256.5">2X .079</text>
<text x="220.7" y="254">- .005</text>
<text x="343.8" y="257.2">.332</text>
<text x="364.6" y="257.2">.018</text>
<text x="76.7" y="261.8">2X .079</text>
<text x="82.9" y="276.4">.230</text>
<text x="308.4" y="283">R.290</text>
<text x="136.1" y="290.8">4X R.125</text>
<text x="61.9" y="300.1">2X 1.181</text>
<text x="81.5" y="300.9">.800</text>
<text x="365.2" y="338.1">.040</text>
<text x="139.9" y="342">1.260</text>
<text x="147.9" y="350.2">1.575</text>
<text x="162.9" y="359.5">2.167</text>
<text x="354.5" y="381.6">(UNLESS SPECIFIED OTHERWISE)</text>
<text x="352.5" y="390">[SECONDARY UNITS]: MILLIMETERS</text>
<text x="361.1" y="385.8">PRIMARY UNITS: INCHES</text>
<text x="362.3" y="394.1">PRIMARY TOLERANCES:</text>
<text x="361.9" y="397.9">X.X</text>
<text x="386.7" y="398">± 0.020</text>
<text x="361.9" y="402.1">X.XX</text>
<text x="361.9" y="406.3">X.XXX</text>
<text x="386.7" y="402.1">± 0.010</text>
<text x="386.7" y="406.3">± 0.005</text>
<text x="361.9" y="410.5">X.XXXX</text>
<text x="384.7" y="410.5">± 0.0005</text>
<text x="358.4" y="419.7">- DO NOT SCALE DRAWING -</text>
<text x="361.9" y="414.6">ANGULAR</text>
<text x="383.8" y="414.7">± 0.5 DEG</text>
<text x="415.5" y="418.4">SIZE</text>
<text x="461.6" y="418.3">PART NUMBER</text>
<text x="523.9" y="418.3">REV</text>
<text x="537.8" y="418.4">SHEET</text>
<text x="352" y="424.2">THIRD ANGLE PROJECTION:</text>
<text x="536.7" y="423.2">1 OF 1</text>
</g>
<g font-size="3.3">
<text x="191.3" y="252.3">⌴ ⌀.138 ↧ .090</text>
<text x="191.3" y="258.9">⌴ FAR SIDE</text>
</g>
</svg>
